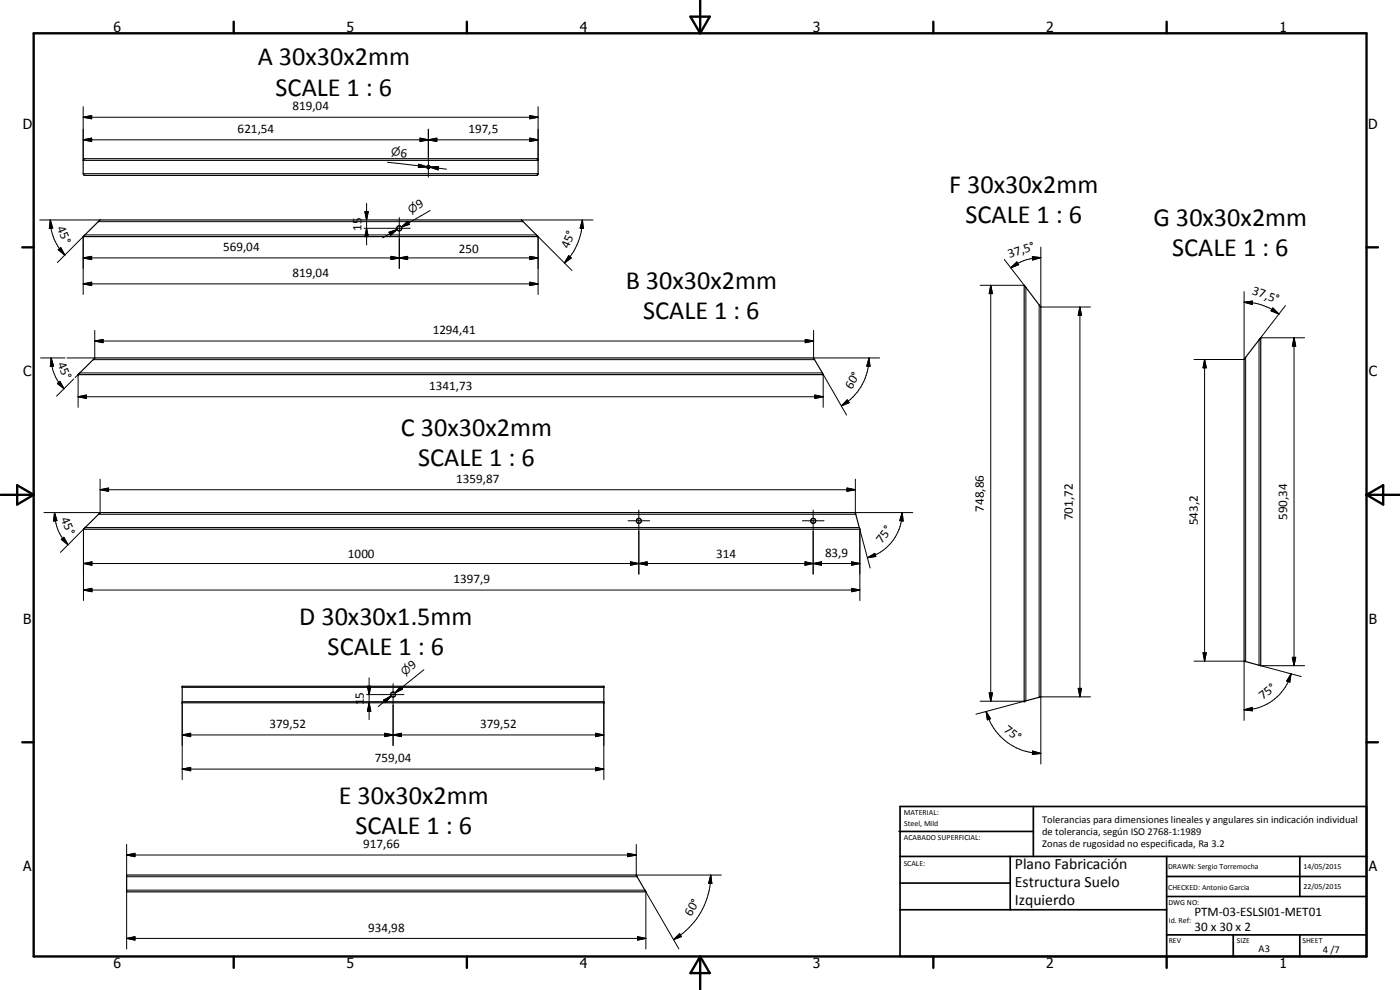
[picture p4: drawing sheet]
<svg xmlns="http://www.w3.org/2000/svg" width="420mm" height="297mm" viewBox="0 0 420 297" stroke-linecap="round" stroke-linejoin="round" font-family="sans-serif">
<g fill="none" stroke="#000" stroke-width=".35">
<path d="M25.1 47.8l136-.2 .4 .4v4.2l-.5 .4h-135.5l-.5-.5v-4zM25 70.9l5-4.9h126.5l5 5zM156.5 66h.1M307.4 85.6l5 6.5v117l-5 1.3zM23.9 111.9l4.5-4.5h215.8l2.8 5h-223.6zM378.4 101.3l-.1 98.4-4.9-1.3v-90.6zM25 158.8l5-5h226.7l1.4 5zM258 158.7l.1 .1M54.7 205.9h126.5v5h-126.5zM38 262.6h153l2.8 5h-155.8z"/>
<circle cx="128.6" cy="50.1" r=".5"/>
<circle cx="119.8" cy="68.5" r=".76"/>
<circle cx="191.7" cy="156.3" r=".76"/>
<circle cx="244.1" cy="156.3" r=".76"/>
<circle cx="118" cy="208.4" r=".74"/>
</g>
<g fill="none" stroke="#000" stroke-width=".3">
<path d="M25 35.2l2.5-.5v.9zM25 32v16.1h136.5v-16.1M25 35.2h136.5M128.6 38.8v14.3M159 34.7l2.5 .5-2.5 .4zM25 42l2.5-.6v1.1zM25 52.1h136.5M25 42h136.5M116.3 48.7l11.8 1.3M125.5 50.1h6.1M125.6 49.8l2.5 .2M125.6 49.3l2.5 .7-2.6 .2z"/>
<path d="M126.1 41.4l2.5 .6-2.5 .5zM128.6 42l2.5-.6v1.1zM129.1 50.2l2.5-.2-.1 1zM129.1 50.2l4.9 .6M159 41.4l2.5 .6-2.5 .5zM11.9 66h18.1M15.1 66l.7 2.5h-1zM15.1 66a14.7 14.7 0 0 0 4.4 10.5M17.2 78.8l8.3-8.3h135.5l10.7 10.7M17.5 74.9l.7-.6 1.3 2.2zM25 77.4l2.5-.5v1zM25 71v17.3"/>
<path d="M25 77.4h136.5M29.5 66.5h127.5M109.3 68.5h13.8M109.5 63.5h1l-.5 2.5zM110 68.5l.5 2.5h-1zM110 61v12.5M116.7 69.7l2.5-.8-1.9 1.7zM117.3 76.9l2.5 .5-2.5 .5zM119.2 68.9l-4.4 2.5M119.8 77.4l2.5-.5v1zM119.8 65.3v15.3M120.5 68.1l1.9-1.7 .5 .9z"/>
<path d="M129.1 63.2l-8.6 4.9M156.5 66h21.5M159 76.9l2.5 .5-2.5 .5zM161.5 71v17.3M170.7 76.7l.7 .7-2 1.5zM174.8 66l.3 2.5h-1zM174.8 66a18.4 18.4 0 0 1-5.4 12.9M301.4 77.9l6.5 8.3v124.1l-15 4M309.8 77l2.6 .3-2.5 .7zM312.4 77.3l-2.5 .2-1.9 .4a15.4 15.4 0 0 0-4.7 2.4M312.4 74.1v18h14.9M25 85.2l2.5-.5v1z"/>
<path d="M25 85.2h136.5M28.4 99.1v8.3h-8.3M159 84.7l2.5 .5-2.5 .5zM244.2 99.1v8.3h19.8M294.2 85.6h13.2M297.3 85.6l.5 2.5h-.9zM297.3 85.6v124.8M303.3 80.3l1.9-1.7 .5 .8zM311.9 91.5v117.7M324.1 92.1l.5 2.5h-1zM324.1 92.1v117M373.4 90.7l2.5-.4-.1 1.1z"/>
<path d="M373.4 87.5v20.4h-15.1M373.4 90.7a16.8 16.8 0 0 1 10.4 3.5M382 92.4l1.8 1.8-2.3-.9zM385.8 91.7l-7.9 10.3v97.6l12.6 3.4M12.2 107.4h7.3M15.4 107.4l.7 2.5h-1zM15.4 107.4a12.8 12.8 0 0 0 3.8 9.2M17.2 115.1l.8-.7 1.2 2.2zM22.1 113.7l-5.1 5.2M22.6 113.3l1.3-1.4h222.9l7.3 12.6M23.4 119l2.5-.5v1zM23.4 119h223.6"/>
<path d="M23.4 112.4v9.8M28 107.9h216.5M28.4 102.3l2.5-.4v.9zM28.4 102.3h215.8M241.7 101.9l2.5 .4-2.5 .5zM244.5 118.5l2.5 .5-2.5 .5zM247 112.4v9.8M254.3 120l.5 .8-2.3 1zM260.8 107.4l.3 2.5h-1zM260.8 107.4a16.8 16.8 0 0 1-8.3 14.4M361.5 107.9l.5 2.5h-1zM361.5 107.9v90.5"/>
<path d="M373.8 107.2v91.3M378.4 101.3h13.1M388.4 101.3l.5 2.5h-1.1zM388.4 101.3v98.4M16.4 153.8l.7 2.4-1 .1zM16.4 153.8a13.4 13.4 0 0 0 4 9.6M25 158.8v21.4M29.6 154.3h227.2M30 146.9l2.6-.5v1zM30 146.9h226.7M30 143.8v10h-16.8M188.5 156.3h6.5"/>
<path d="M191.7 153v19.3M240.8 156.3h6.5M244 153v19.3M254.2 146.4l2.5 .5-2.5 .5zM256.7 143.8v10h17.2M258.1 158.8v21.4M270.8 153.8l.2 2.5-1-.1zM270.8 153.8a14 14 0 0 1-10.5 13.5M18.1 165.7l7.5-7.4h232.3l3.2 12.1M18.4 161.8l.8-.6 1.2 2.2zM25 177l2.6-.5v1zM25 169.1l2.6-.5v1z"/>
<path d="M25 177h233.1M25 169.1h233.1M189.2 168.6l2.5 .5-2.5 .5zM189.2 168.6l5 1v-1l-5 1zM191.7 169.1l2.5-.5v1zM241.6 168.6l2.4 .5-2.4 .5zM244 169.1l2.5-.5v1zM255.6 176.5l2.5 .5-2.5 .5zM255.6 168.6l2.5 .5-2.5 .5zM260.3 167.3l2.2-1.3 .3 1zM358.3 198.4h15.1v17.8M361 195.9h1l-.5 2.5z"/>
<path d="M378.4 199.7h13.1M387.8 197.2h1.1l-.5 2.5zM54.7 206.2h126.5M110 208.4h11.2M110.3 205.9h1l-.5 2.5zM110.8 210.9l.5 2.5h-1zM110.8 203.4v12.5M115.1 210.1l2.3-1.3-1.7 2zM117.4 208.8l-3.9 3.2M118 205.1v18.6M120.2 206l.6 .8-2.2 1.1zM127.2 201l-8.6 6.9"/>
<path d="M294.2 210.4h13.2M295.9 213.5l1.4 2.1-1 .4zM295.9 213.5a17.1 17.1 0 0 0 16.5 12.6M296.9 207.9h.9l-.5 2.5zM323.6 206.5h1l-.5 2.6zM327.3 209.1h-14.9v20.1M373.4 213l2.4-.7 .1 1zM387.5 202.2l-.4 2.5-.9-.4zM387.5 202.2a14.6 14.6 0 0 1-14.1 10.8M54.7 230.8l2.5-.5v1zM54.7 220.5l2.5-.5v1zM54.7 233.9v-23.4h126.5v23.4"/>
<path d="M54.7 230.8h126.5M54.7 220.5h126.5M115.5 220l2.5 .5-2.5 .5zM115.5 220l5 1v-1l-5 1zM118 220.5l2.5-.5v1zM178.7 230.3l2.5 .5-2.5 .5zM178.7 220l2.5 .5-2.5 .5zM309.9 225.3l2.5 .8-2.6 .3zM38 256.5l2.5-.5v1zM38 253.4v9.2M38 256.5h153M188.4 256l2.6 .5-2.6 .5z"/>
<path d="M191 253.4v9.2h25.5M38 267.1h155.5l10.2 17.6M38 263.1h153.2M38 267.6v17.1M193.8 267.6v17.1M213.3 262.6l.3 2.5-.9-.1zM213.3 262.6a22.4 22.4 0 0 1-11.2 19.3M38 281.6l2.5-.5v1zM38 281.6h155.8M191.3 281.1l2.5 .5-2.5 .5zM202.1 281.9l1.9-1.7 .5 .8z"/>
</g>
<g fill="#000">
<circle cx="161.5" cy="71" r=".18"/>
<circle cx="23.4" cy="112.4" r=".18"/>
<circle cx="247" cy="112.4" r=".18"/>
<circle cx="378.4" cy="101.3" r=".18"/>
<circle cx="30" cy="153.8" r=".18"/>
<circle cx="256.7" cy="153.8" r=".18"/>
<circle cx="54.7" cy="205.9" r=".18"/>
<circle cx="54.7" cy="210.9" r=".18"/>
<circle cx="181.2" cy="210.9" r=".18"/>
<circle cx="181.2" cy="205.9" r=".18"/>
<circle cx="307.4" cy="210.4" r=".18"/>
</g>
<g fill="none" stroke="#000" stroke-width=".71">
<path d="M10.1 10h400v277h-400zM70.1 6.5v3.5M140.1 6.5v3.5M207.2 5h5.8l-2.9 5zM210.1 0v10M280.1 6.5v3.5M350.1 6.5v3.5M6.7 74.2h3.4M410.1 74.2h3.4M.2 148.5h9.9M5.2 145.6l4.9 2.9-4.9 2.9zM410.1 148.5h10"/>
<path d="M410.1 148.5l5-2.9v5.8zM6.7 222.7h3.4M410.1 222.7h3.4M70.1 287v3.4M140.1 287v3.4M210.1 287v10M210.1 287l2.9 5h-5.8zM280.1 287v3.4M350.1 287v3.4"/>
</g>
<g fill="none" stroke="#000" stroke-width=".51">
<path d="M269.8 249.5h40.3M270.1 242h140v45h-140zM270.1 257h140M303.2 257v16M310.1 242v15M350.1 257v30M390.1 257v12M270.1 265h33.1M270.1 273h80M350.1 269h60M350.1 263h60M350.1 280.5h60"/>
<path d="M370.1 280.5v6.5M390.1 280.5v6.5"/>
</g>
<g fill="#000">
<path d="M25 35.2l2.5-.5v.9zM159 34.7l2.5 .5-2.5 .4zM25 42l2.5-.6v1.1zM125.6 49.3l2.5 .7-2.6 .2zM126.1 41.4l2.5 .6-2.5 .5zM128.6 42l2.5-.6v1.1zM129.1 50.2l2.5-.2-.1 1zM159 41.4l2.5 .6-2.5 .5zM15.1 66l.7 2.5h-1zM17.5 74.9l.7-.6 1.3 2.2zM25 77.4l2.5-.5v1zM109.5 63.5h1l-.5 2.5z"/>
<path d="M110 68.5l.5 2.5h-1zM116.7 69.7l2.5-.8-1.9 1.7zM117.3 76.9l2.5 .5-2.5 .5zM119.8 77.4l2.5-.5v1zM120.5 68.1l1.9-1.7 .5 .9zM159 76.9l2.5 .5-2.5 .5zM170.7 76.7l.7 .7-2 1.5zM174.8 66l.3 2.5h-1zM303.3 80.3l1.9-1.7 .5 .8zM309.8 77l2.6 .3-2.5 .7zM25 85.2l2.5-.5v1zM159 84.7l2.5 .5-2.5 .5z"/>
<path d="M297.3 85.6l.5 2.5h-.9zM324.1 92.1l.5 2.5h-1zM373.4 90.7l2.5-.4-.1 1.1zM382 92.4l1.8 1.8-2.3-.9zM15.4 107.4l.7 2.5h-1zM17.2 115.1l.8-.7 1.2 2.2zM23.4 119l2.5-.5v1zM28.4 102.3l2.5-.4v.9zM241.7 101.9l2.5 .4-2.5 .5zM244.5 118.5l2.5 .5-2.5 .5zM254.3 120l.5 .8-2.3 1zM260.8 107.4l.3 2.5h-1z"/>
<path d="M361.5 107.9l.5 2.5h-1zM388.4 101.3l.5 2.5h-1.1zM16.4 153.8l.7 2.4-1 .1zM30 146.9l2.6-.5v1zM254.2 146.4l2.5 .5-2.5 .5zM270.8 153.8l.2 2.5-1-.1zM18.4 161.8l.8-.6 1.2 2.2zM25 177l2.6-.5v1zM25 169.1l2.6-.5v1zM189.2 168.6l2.5 .5-2.5 .5zM191.7 169.1l2.5-.5v1zM241.6 168.6l2.4 .5-2.4 .5z"/>
<path d="M244 169.1l2.5-.5v1zM255.6 176.5l2.5 .5-2.5 .5zM255.6 168.6l2.5 .5-2.5 .5zM260.3 167.3l2.2-1.3 .3 1zM361 195.9h1l-.5 2.5zM387.8 197.2h1.1l-.5 2.5zM110.3 205.9h1l-.5 2.5zM110.8 210.9l.5 2.5h-1zM115.1 210.1l2.3-1.3-1.7 2zM120.2 206l.6 .8-2.2 1.1zM296.9 207.9h.9l-.5 2.5zM295.9 213.5l1.4 2.1-1 .4z"/>
<path d="M323.6 206.5h1l-.5 2.6zM373.4 213l2.4-.7 .1 1zM387.5 202.2l-.4 2.5-.9-.4zM54.7 230.8l2.5-.5v1zM54.7 220.5l2.5-.5v1zM115.5 220l2.5 .5-2.5 .5zM118 220.5l2.5-.5v1zM178.7 230.3l2.5 .5-2.5 .5zM178.7 220l2.5 .5-2.5 .5zM309.9 225.3l2.5 .8-2.6 .3zM38 256.5l2.5-.5v1zM188.4 256l2.6 .5-2.6 .5z"/>
<path d="M213.3 262.6l.3 2.5-.9-.1zM38 281.6l2.5-.5v1zM191.3 281.1l2.5 .5-2.5 .5zM202.1 281.9l1.9-1.7 .5 .8z"/>
</g>
<g font-size="7.9">
<text x="77.3" y="19.6">A 30x30x2mm</text>
<text x="82.7" y="28.7">SCALE 1 : 6</text>
<text x="284.8" y="58">F 30x30x2mm</text>
<text x="289.8" y="67">SCALE 1 : 6</text>
<text x="346.2" y="67.9">G 30x30x2mm</text>
<text x="351.7" y="76.9">SCALE 1 : 6</text>
<text x="187.8" y="86.8">B 30x30x2mm</text>
<text x="193" y="95.8">SCALE 1 : 6</text>
<text x="120.3" y="130.9">C 30x30x2mm</text>
<text x="125.5" y="139.9">SCALE 1 : 6</text>
<text x="89.8" y="187.5">D 30x30x1.5mm</text>
<text x="98.3" y="196.5">SCALE 1 : 6</text>
<text x="101.7" y="241.2">E 30x30x2mm</text>
<text x="106.7" y="250.2">SCALE 1 : 6</text>
</g>
<g font-size="4.7">
<text x="304.6" y="260.8">Plano Fabricación</text>
<text x="304.6" y="266.2">Estructura Suelo</text>
<text x="304.6" y="271.6">Izquierdo</text>
</g>
<g font-size="4.2">
<text x="34" y="9.6">6</text>
<text x="104" y="9.6">5</text>
<text x="174" y="9.6">4</text>
<text x="244" y="9.6">3</text>
<text x="314" y="9.6">2</text>
<text x="384" y="9.6">1</text>
<text x="6.8" y="38.7">D</text>
<text x="410.6" y="38.7">D</text>
<text x="7" y="112.9">C</text>
<text x="410.8" y="112.9">C</text>
<text x="7" y="187.1">B</text>
<text x="410.8" y="187.1">B</text>
<text x="7" y="261.4">A</text>
<text x="410.8" y="261.4">A</text>
<text x="34" y="290.4">6</text>
<text x="104" y="290.4">5</text>
<text x="174" y="290.4">4</text>
<text x="244" y="290.4">3</text>
<text x="314" y="290.4">2</text>
<text x="384" y="290.4">1</text>
</g>
<g font-size="3.9">
<text x="87.8" y="33.1">819,04</text>
<text x="71.3" y="39.9">621,54</text>
<text x="140.6" y="39.9">197,5</text>
<text x="120.1" y="47" transform="rotate(7 120.1 47)">6</text>
<text x="125.7" y="62.7" transform="rotate(-30 125.7 62.7)">9</text>
<text x="17" y="68.5" transform="rotate(67 17 68.5)">45°</text>
<text x="108.5" y="69.3" transform="rotate(-90 108.5 69.3)">15</text>
<text x="67" y="75.4">569,04</text>
<text x="137.7" y="75.9">250</text>
<text x="170.6" y="74.8" transform="rotate(-68 170.6 74.8)">45°</text>
<text x="303" y="77.5" transform="rotate(-19 303 77.5)">37,5°</text>
<text x="87.8" y="83.1">819,04</text>
<text x="375.6" y="88.3" transform="rotate(19 375.6 88.3)">37,5°</text>
<text x="129.9" y="100.3">1294,41</text>
<text x="17.2" y="109.2" transform="rotate(68 17.2 109.2)">45°</text>
<text x="128.8" y="117">1341,73</text>
<text x="255.6" y="117.1" transform="rotate(-60 255.6 117.1)">60°</text>
<text x="136.9" y="144.9">1359,87</text>
<text x="18.3" y="155.8" transform="rotate(68 18.3 155.8)">45°</text>
<text x="295.3" y="153.5" transform="rotate(-90 295.3 153.5)">748,86</text>
<text x="386.3" y="156" transform="rotate(-90 386.3 156)">590,34</text>
<text x="322" y="156.1" transform="rotate(-90 322 156.1)">701,72</text>
<text x="359.5" y="157.6" transform="rotate(-90 359.5 157.6)">543,2</text>
<text x="104.4" y="167.5">1000</text>
<text x="214.9" y="167.5">314</text>
<text x="247.6" y="167">83,9</text>
<text x="264.7" y="163.2" transform="rotate(-52 264.7 163.2)">75°</text>
<text x="136.1" y="175">1397,9</text>
<text x="123.7" y="201" transform="rotate(-39 123.7 201)">9</text>
<text x="109.2" y="209.7" transform="rotate(-90 109.2 209.7)">5</text>
<text x="109.2" y="211.6" transform="rotate(-90 109.2 211.6)">1</text>
<text x="379" y="210.1" transform="rotate(-37 379 210.1)">75°</text>
<text x="80.9" y="218.4">379,52</text>
<text x="144.1" y="218.4">379,52</text>
<text x="301.1" y="219.4" transform="rotate(37 301.1 219.4)">75°</text>
<text x="112.5" y="228.7">759,04</text>
<text x="109" y="254.4">917,66</text>
<text x="207.4" y="275.1" transform="rotate(-60 207.4 275.1)">60°</text>
<text x="358.5" y="275">PTM-03-ESLSI01-MET01</text>
<text x="110.5" y="279.5">934,98</text>
<text x="358.5" y="279.4">30 x 30 x 2</text>
</g>
<g font-size="3.3">
<text x="117.3" y="46.7" transform="rotate(7 117.3 46.7)">⌀</text>
<text x="123.3" y="64.1" transform="rotate(-30 123.3 64.1)">⌀</text>
<text x="121.5" y="202.8" transform="rotate(-39 121.5 202.8)">⌀</text>
</g>
<g font-size="3.1">
<text x="312.7" y="246.8">Tolerancias para dimensiones lineales y angulares sin indicación individual</text>
<text x="312.7" y="250.4">de tolerancia, según ISO 2768-1:1989</text>
<text x="312.7" y="254">Zonas de rugosidad no especificada, Ra 3.2</text>
<text x="377.7" y="285.6">A3</text>
<text x="397" y="285.9">4 /7</text>
</g>
<g font-size="2.4">
<text x="271.2" y="244.4">MATERIAL:</text>
<text x="271.3" y="252">ACABADO SUPERFICIAL:</text>
<text x="271.4" y="247.9">Steel, Mild</text>
<text x="271.2" y="259.7">SCALE:</text>
<text x="350.6" y="260.8">DRAWN: Sergio Torremocha</text>
<text x="391.2" y="260.6">14/05/2015</text>
<text x="350.6" y="267">CHECKED: Antonio Garcia</text>
<text x="391.2" y="266.7">22/05/2015</text>
<text x="350.6" y="271.4">DWG NO:</text>
<text x="350.8" y="276.9">Id. Ref:</text>
<text x="350.8" y="282.8">REV</text>
<text x="371.2" y="282.9">SIZE</text>
<text x="390.9" y="282.9">SHEET</text>
</g>
</svg>
